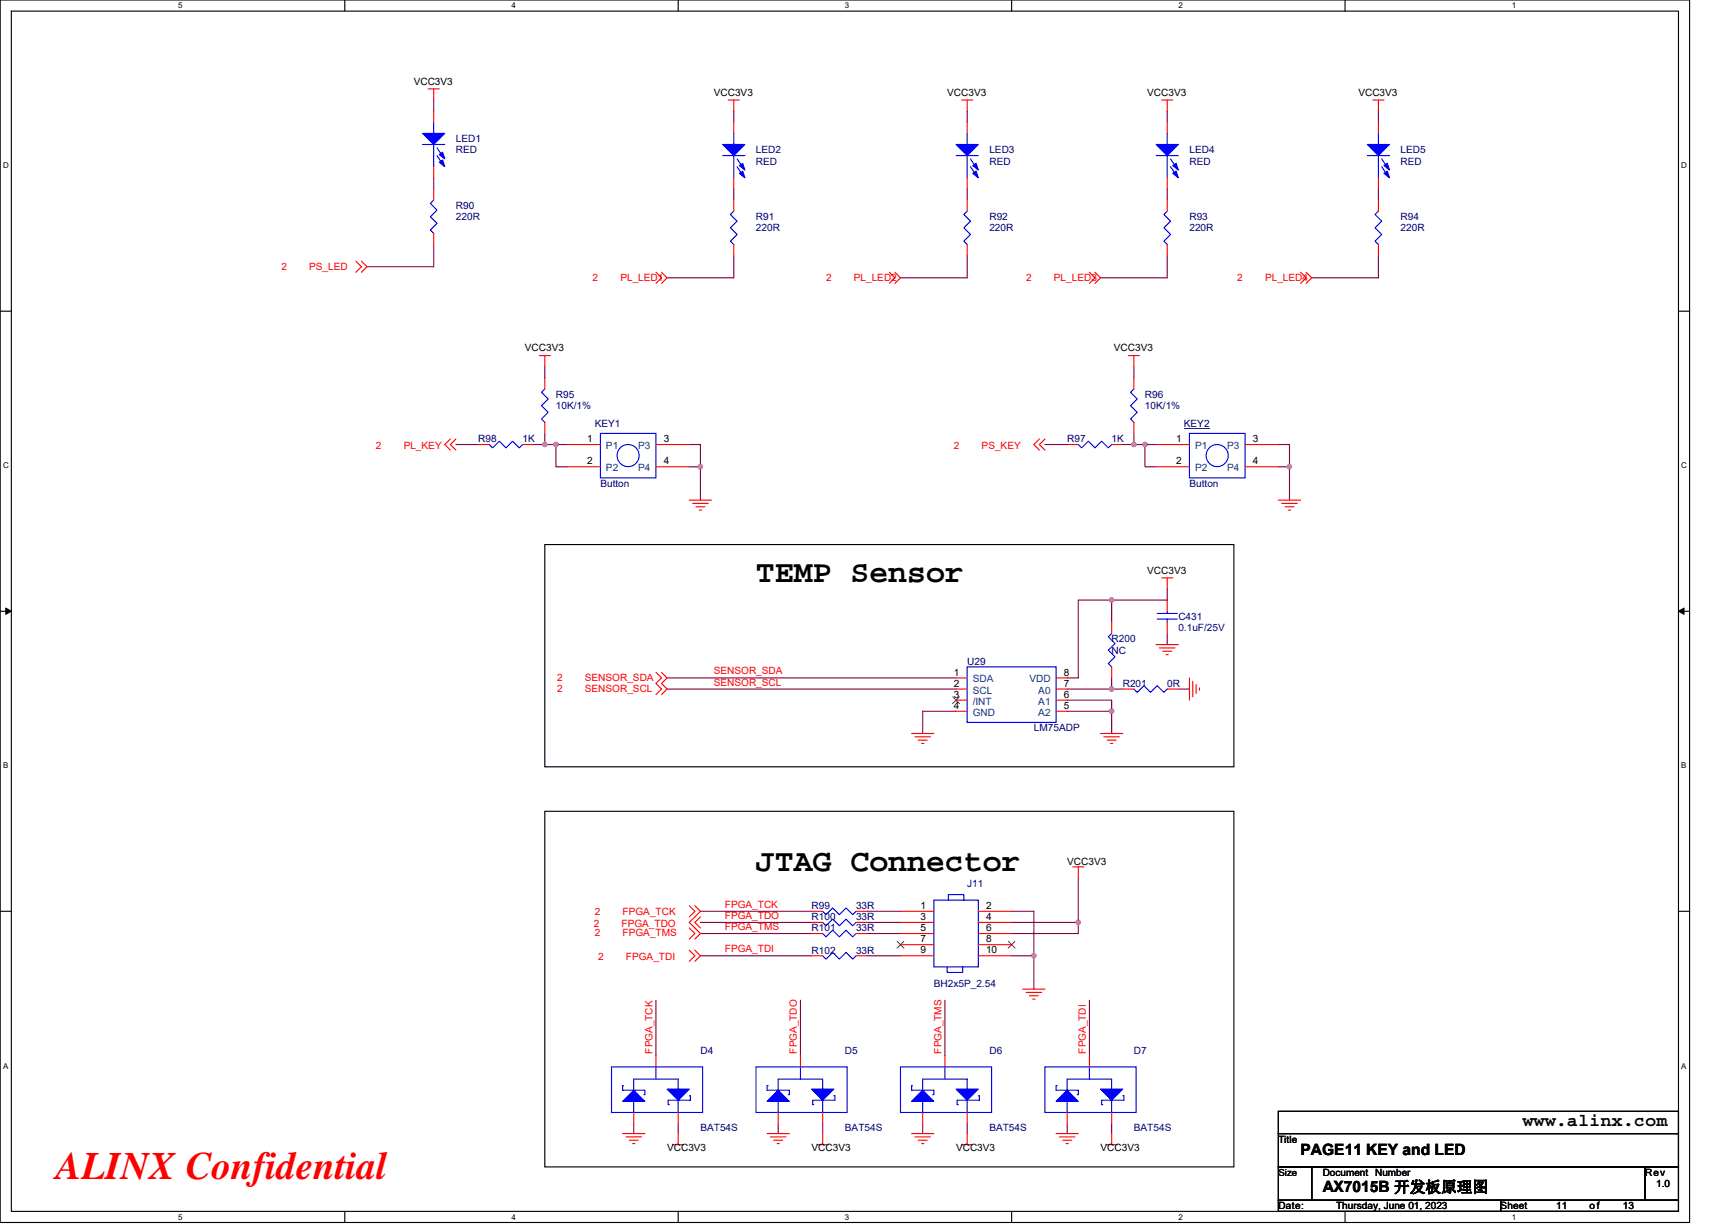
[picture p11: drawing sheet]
<svg xmlns="http://www.w3.org/2000/svg" width="297mm" height="210mm" viewBox="0 0 297 210" stroke-linecap="round" stroke-linejoin="round" font-family="sans-serif">
<path d="M0 0h289.6v209.5h-289.6zM1.9 1.9h285.8v205.7h-285.8z" fill="none" stroke="#000" stroke-width=".19"/>
<g fill="#fff">
<path d="M30.5 .2h.8v1.5h-.8z"/>
<path d="M30.5 207.8h.8v1.6h-.8z"/>
</g>
<path d="M59.1 0v1.9M59.1 207.6v1.9" fill="none" stroke="#000" stroke-width=".19"/>
<g fill="#fff">
<path d="M87.7 .2h.7v1.5h-.7z"/>
<path d="M87.7 207.8h.7v1.6h-.7z"/>
</g>
<path d="M116.2 0v1.9M116.2 207.6v1.9" fill="none" stroke="#000" stroke-width=".19"/>
<g fill="#fff">
<path d="M144.8 .2h.8v1.5h-.8z"/>
<path d="M144.8 207.8h.8v1.6h-.8z"/>
</g>
<path d="M173.4 0v1.9M173.4 207.6v1.9" fill="none" stroke="#000" stroke-width=".19"/>
<g fill="#fff">
<path d="M202 .2h.7v1.5h-.7z"/>
<path d="M202 207.8h.7v1.6h-.7z"/>
</g>
<path d="M230.5 0v1.9M230.5 207.6v1.9" fill="none" stroke="#000" stroke-width=".19"/>
<g fill="#fff">
<path d="M259.1 .2h.8v1.5h-.8z"/>
<path d="M259.1 207.8h.8v1.6h-.8z"/>
<path d="M.5 27.6h1v1.5h-1z"/>
<path d="M288.2 27.6h1v1.5h-1z"/>
<path d="M.5 79.1h1v1.5h-1z"/>
<path d="M288.2 79.1h1v1.5h-1z"/>
</g>
<path d="M0 53.3h1.9M287.7 53.3h1.9" fill="none" stroke="#000" stroke-width=".19"/>
<g fill="#fff">
<path d="M.5 130.5h.9v1.5h-.9z"/>
<path d="M288.2 130.5h.9v1.5h-.9z"/>
</g>
<path d="M0 104.8h1.9M287.7 104.8h1.9" fill="none" stroke="#000" stroke-width=".19"/>
<path d="M1 104.2l.9 .6-.9 .5zM287.7 104.8l.9-.6v1.1z" fill="#000" stroke="#000" stroke-width=".17"/>
<g fill="#fff">
<path d="M.5 181.9h.9v1.6h-.9z"/>
<path d="M288.2 181.9h.9v1.6h-.9z"/>
</g>
<path d="M93.4 93.3h118.1v38.1h-118.1zM93.4 139.1h118.1v60.9h-118.1zM0 156.2h1.9M287.7 156.2h1.9M219.1 190.5h68.6v3.8h-68.6zM219.1 194.3h68.6v5.7h-68.6zM219.1 200h5.7v5.7h-5.7zM219.1 205.7h38.1v1.9h-38.1zM224.8 200h57.2v5.7h-57.2zM257.2 205.7h30.5v1.9h-30.5zM282 200h5.7v5.7h-5.7z" fill="none" stroke="#000" stroke-width=".19"/>
<g fill="none" stroke="#800040" stroke-width=".19">
<path d="M74.3 17.1v2M125.8 19.1v1.9M165.8 19.1v1.9M200.1 19.1v1.9M236.3 19.1v1.9M74.3 30.5v1.9M125.8 32.4v1.9M165.8 32.4v1.9M200.1 32.4v1.9M236.3 32.4v1.9M74.3 41.9v3.8h-11.4M125.8 43.8v3.8h-11.5"/>
<path d="M165.8 43.8v3.8h-11.5M200.1 43.8v3.8h-11.5M236.3 43.8v3.8h-11.5M78.1 76.2h3.9M91.5 76.2h1.9M93.4 76.2h1.9M93.4 62.9v1.9M93.4 74.3v1.9M95.3 76.2v3.8h1.9M95.3 76.2h1.9M118.1 76.2h2v3.8M179.1 76.2h3.8"/>
<path d="M192.4 76.2h1.9M194.3 76.2h2M194.3 62.9v1.9M194.3 74.3v1.9M196.3 76.2h1.9M196.3 76.2v3.8h1.9M219.1 76.2h1.9v3.8M118.1 80h2v5.7M219.1 80h1.9v5.7M114.3 116.2h49.6M114.3 118.1h49.6M182.9 118.1h7.6"/>
<path d="M190.5 102.9h-5.7v13.3h-1.9M190.5 102.9v3.8M190.5 116.2v1.9M190.5 118.1h1.9M200.1 101v1.9h-9.6M200.1 108.6v1.9M202 118.1h1.9M163.9 121.9h-5.7v3.8M182.9 121.9h7.6M182.9 120h7.6v1.9M190.5 121.9v3.8M120.1 156.2h19"/>
<path d="M120.1 158.1h19M148.6 156.2h5.7M148.6 158.1h5.7M173.4 158.1h11.4M173.4 156.2h3.8v7.6M184.8 158.1v1.9h-11.4M184.8 150.5v7.6M112.4 171.4v9.6M120.1 160h19M120.1 163.8h19M137.2 171.4v9.6M148.6 160h5.7"/>
<path d="M148.6 163.8h5.7M162 171.4v9.6M173.4 163.8h3.8M177.2 163.8v5.7M186.7 171.4v9.6M108.6 192.6v1.7M116.2 192.6v1.7M133.4 192.6v1.7M141 192.6v1.7M158.2 192.6v1.7M165.8 192.6v1.7M182.9 192.6v1.7"/>
<path d="M190.5 192.6v1.7"/>
</g>
<g fill="#f0f" stroke="#f0f" stroke-width=".19">
<circle cx="93.4" cy="76.2" r=".38"/>
<circle cx="194.3" cy="76.2" r=".38"/>
<circle cx="177.2" cy="163.8" r=".38"/>
<circle cx="184.8" cy="158.1" r=".38"/>
<circle cx="190.5" cy="121.9" r=".38"/>
<circle cx="190.5" cy="102.9" r=".38"/>
<circle cx="190.5" cy="118.1" r=".38"/>
<circle cx="120" cy="80" r=".38"/>
<circle cx="95.3" cy="76.2" r=".38"/>
<circle cx="221" cy="80" r=".38"/>
<circle cx="196.2" cy="76.2" r=".38"/>
</g>
<g fill="none" stroke="#f00" stroke-width=".19">
<path d="M73.4 15.2h1.9M74.3 15.2v1.9M74.3 19.1v1.9M124.8 17.1h1.9M125.8 17.1v1.9M164.8 17.1h1.9M165.8 17.1v1.9M199.1 17.1h1.9M200.1 17.1v1.9M235.3 17.1h1.9M236.3 17.1v1.9M74.3 28.6v1.9"/>
<path d="M74.3 32.4v1.9M125.8 34.3v1.9M125.8 21v1.9M125.8 30.5v1.9M165.8 21v1.9M165.8 30.5v1.9M165.8 34.3v1.9M200.1 21v1.9M200.1 30.5v1.9M200.1 34.3v1.9M236.3 21v1.9M236.3 30.5v1.9"/>
<path d="M236.3 34.3v1.9M61 44.8l1 .9-1 1M62 44.8l.9 .9-.9 1M74.3 40v1.9M112.4 46.7l1 .9-1 1M113.4 46.7l.9 .9-.9 1M125.8 41.9v1.9M152.4 46.7l1 .9-1 1M153.4 46.7l.9 .9-.9 1M165.8 41.9v1.9M186.7 46.7l1 .9-1 1M187.7 46.7l.9 .9-.9 1"/>
<path d="M200.1 41.9v1.9M222.9 46.7l1 .9-1 1M223.9 46.7l.9 .9-.9 1M236.3 41.9v1.9M77.2 75.2l-1 1 1 1M78.1 75.2l-.9 1 .9 1M82 76.2h1.9M89.6 76.2h1.9M92.4 61h1.9M93.4 61v1.9M93.4 72.4v1.9M93.4 64.8v1.9"/>
<path d="M97.2 76.2h5.7M112.4 76.2h5.7M178.2 75.2l-1 1 1 1M179.1 75.2l-.9 1 .9 1M182.9 76.2h1.9M190.5 76.2h1.9M193.4 61h1.9M194.3 61v1.9M194.3 72.4v1.9M194.3 64.8v1.9M198.2 76.2h5.7M213.4 76.2h5.7"/>
<path d="M97.2 80h5.7M112.4 80h5.7M118.1 85.7h3.9M118.7 86.3h2.7M119.3 86.9h1.5M119.9 87.4h.3M198.2 80h5.7M199.1 99.1h1.9M200.1 99.1v1.9M213.4 80h5.7M219.1 85.7h3.8M219.7 86.3h2.7"/>
<path d="M220.3 86.9h1.5M220.8 87.4h.4M112.4 115.3l1 .9-1 1 1 .9-1 1M113.4 115.3l.9 .9-.9 1 .9 .9-.9 1M163.9 116.2h1.9M163.9 118.1h1.9M181 118.1h1.9M181 116.2h1.9M190.5 114.3v1.9M190.5 106.7v1.9M192.4 118.1h1.9M198.2 110.5h3.8"/>
<path d="M198.7 111.1h2.7M199.3 111.6h1.5M199.9 112.2h.4M200.1 102.9v1.9M200.1 106.7v1.9M200.1 118.1h1.9M203.9 116.2v3.8M204.4 116.8v2.6M205 117.3v1.6M205.6 117.9v.4M156.2 125.7h3.9M156.8 126.3h2.7"/>
<path d="M157.4 126.9h1.5M158 127.4h.3M163.9 120h1.9M163.9 121.9h1.9M181 121.9h1.9M181 120h1.9M188.6 125.7h3.8M189.2 126.3h2.7M189.8 126.9h1.5M190.3 127.4h.4M118.1 155.3l1 .9-1 1M118.1 159.1l1 .9-1 1"/>
<path d="M119.1 155.3l1 .9-2 1.9 2 1.9-1 1M120.1 157.2l-1 .9 1 1M139.1 156.2h1.9M139.1 158.1h1.9M146.7 156.2h1.9M146.7 158.1h1.9M154.3 156.2h5.8M154.3 158.1h5.8M167.7 156.2h5.7M167.7 158.1h5.7M183.9 148.6h1.9M184.8 148.6v1.9"/>
<path d="M118.1 162.9l1 .9-1 1M119.1 162.9l1 .9-1 1M139.1 163.8h1.9M139.1 160h1.9M146.7 163.8h1.9M146.7 160h1.9M154.3 160h5.8M154.3 161.9h5.8M154.3 163.8h5.8M167.7 160h5.7M167.7 161.9h5.7M167.7 163.8h5.7"/>
<path d="M175.3 169.5h3.8M175.9 170.1h2.6M176.4 170.7h1.6M177 171.3h.4M106.7 194.3h3.8M107.3 194.9h2.7M107.9 195.5h1.5M108.4 196h.4M108.6 190.7v1.9M112.4 181v1.9M115.3 196.2h1.9M116.2 194.3v1.9"/>
<path d="M116.2 190.7v1.9M131.5 194.3h3.8M132.1 194.9h2.6M132.6 195.5h1.6M133.2 196h.4M133.4 190.7v1.9M137.2 181v1.9M140.1 196.2h1.9M141 194.3v1.9M141 190.7v1.9M156.2 194.3h3.9M156.8 194.9h2.7"/>
<path d="M157.4 195.5h1.5M158 196h.3M158.2 190.7v1.9M162 181v1.9M164.8 196.2h1.9M165.8 194.3v1.9M165.8 190.7v1.9M181 194.3h3.8M181.6 194.9h2.7M182.2 195.5h1.5M182.7 196h.4M182.9 190.7v1.9"/>
<path d="M186.7 181v1.9M189.6 196.2h1.9M190.5 194.3v1.9M190.5 190.7v1.9"/>
</g>
<g fill="#00f" stroke="#00f" stroke-width=".19">
<path d="M158.2 186.9l1.9 1.9h-3.9z" fill-rule="evenodd"/>
<path d="M163.9 186.7h3.8l-1.9 1.9z" fill-rule="evenodd"/>
<path d="M234.4 24.8h3.8l-1.9 1.9z" fill-rule="evenodd"/>
<path d="M237.2 28.4l.6-.4 .4 1.1z" fill-rule="evenodd"/>
<path d="M237.2 29.7l.6-.4 .4 1.2z" fill-rule="evenodd"/>
<path d="M182.9 186.9l1.9 1.9h-3.8z" fill-rule="evenodd"/>
<path d="M188.6 186.7h3.8l-1.9 1.9z" fill-rule="evenodd"/>
<path d="M123.9 24.8h3.8l-1.9 1.9z" fill-rule="evenodd"/>
<path d="M126.7 28.4l.6-.4 .4 1.1z" fill-rule="evenodd"/>
<path d="M126.7 29.7l.6-.4 .4 1.2z" fill-rule="evenodd"/>
<path d="M198.2 24.8h3.8l-1.9 1.9z" fill-rule="evenodd"/>
<path d="M201 28.4l.6-.4 .4 1.1z" fill-rule="evenodd"/>
<path d="M201 29.7l.6-.4 .4 1.2z" fill-rule="evenodd"/>
<path d="M108.6 186.9l1.9 1.9h-3.8z" fill-rule="evenodd"/>
<path d="M114.3 186.7h3.8l-1.9 1.9z" fill-rule="evenodd"/>
<path d="M72.4 22.9h3.8l-1.9 1.9z" fill-rule="evenodd"/>
<path d="M75.3 26.5l.6-.4 .3 1.1z" fill-rule="evenodd"/>
<path d="M75.3 27.8l.6-.4 .3 1.2z" fill-rule="evenodd"/>
<path d="M163.9 24.8h3.8l-1.9 1.9z" fill-rule="evenodd"/>
<path d="M166.7 28.4l.6-.4 .4 1.1z" fill-rule="evenodd"/>
<path d="M166.7 29.7l.6-.4 .4 1.2z" fill-rule="evenodd"/>
<path d="M133.4 186.9l1.9 1.9h-3.8z" fill-rule="evenodd"/>
<path d="M139.1 186.7h3.8l-1.9 1.9z" fill-rule="evenodd"/>
</g>
<g fill="none" stroke="#00f" stroke-width=".19">
<path d="M72.4 24.8h3.8M74.3 21v1.9M74.3 24.8v3.8M74.3 34.3l-.5 .6 1.1 1.1-1.1 1.1 1.1 1.2-1.1 1.1 .5 .6M74.9 25.3l1.1 1.8M74.9 26.7l1.1 1.7M123.9 26.7h3.8M125.8 36.2l-.6 .6 1.1 1.1-1.1 1.2 1.1 1.1-1.1 1.1 .6 .6M125.8 22.9v1.9M125.8 26.7v3.8M126.3 27.2l1.2 1.8M126.3 28.6l1.2 1.7"/>
<path d="M163.9 26.7h3.8M165.8 22.9v1.9M165.8 26.7v3.8M165.8 36.2l-.6 .6 1.1 1.1-1.1 1.2 1.1 1.1-1.1 1.1 .6 .6M166.3 27.2l1.2 1.8M166.3 28.6l1.2 1.7M198.2 26.7h3.8M200.1 22.9v1.9M200.1 26.7v3.8M200.1 36.2l-.6 .6 1.1 1.1-1.1 1.2 1.1 1.1-1.1 1.1 .6 .6M200.6 27.2l1.2 1.8M200.6 28.6l1.2 1.7"/>
<path d="M234.4 26.7h3.8M236.3 22.9v1.9M236.3 26.7v3.8M236.3 36.2l-.6 .6 1.1 1.1-1.1 1.2 1.1 1.1-1.1 1.1 .6 .6M236.8 27.2l1.2 1.8M236.8 28.6l1.2 1.7M83.9 76.2l.5 .6 1.2-1.2 1.1 1.2 1.2-1.2 1.1 1.2 .6-.6M93.4 66.7l-.6 .5 1.2 1.2-1.2 1.1 1.2 1.2-1.2 1.1 .6 .6M102.9 74.3h9.5v7.6h-9.5zM184.8 76.2l.6 .6 1.1-1.2 1.2 1.2 1.1-1.2 1.2 1.2 .5-.6M194.3 66.7l-.5 .5 1.1 1.2-1.1 1.1 1.1 1.2-1.1 1.1 .5 .6M203.9 74.3h9.5v7.6h-9.5z"/>
<path d="M165.8 114.3h15.2v9.5h-15.2zM190.5 108.6l-.5 .6 1.1 1.1-1.1 1.1 1.1 1.2-1.1 1.1 .5 .6M194.3 118.1l.6 .6 1.2-1.2 1.1 1.2 1.1-1.2 1.2 1.2 .6-.6M198.3 106.1h3.5M198.3 105.2h3.5M200.1 104.8v.4M200.1 106.1v.6M141 156.2l.6 .6 1.1-1.2 1.2 1.2 1.1-1.2 1.2 1.2 .5-.6M141 158.1l.6 .6 1.1-1.2 1.2 1.2 1.1-1.2 1.2 1.2 .5-.6M160.1 154.3h7.6v11.4h-7.6zM162.5 154.3v-.9h2.7v.9M141 163.8l.6 .6 1.1-1.1 1.2 1.1 1.1-1.1 1.2 1.1 .5-.6"/>
<path d="M141 160l.6 .6 1.1-1.2 1.2 1.2 1.1-1.2 1.2 1.2 .5-.6M162.3 165.7v1h2.7v-1M104.8 182.9h15.6v7.8h-15.6zM106.9 186.1h-.2v.8h3.8v.7h-.2M108.6 188.8v1.9M112.4 182.9v2.1M116.2 186.7v-1.7h-7.6v1.9M116.2 188.6v2.1M118.1 187.8h.2v.8h-3.8v.8h.2M129.6 182.9h15.6v7.8h-15.6zM131.7 186.1h-.2v.8h3.8v.7h-.2M133.4 188.8v1.9"/>
<path d="M137.2 182.9v2.1M141 186.7v-1.7h-7.6v1.9M141 188.6v2.1M142.9 187.8h.2v.8h-3.8v.8h.2M154.3 182.9h15.7v7.8h-15.7zM156.4 186.1h-.2v.8h3.9v.7h-.2M158.2 188.8v1.9M162 182.9v2.1M165.8 186.7v-1.7h-7.6v1.9M165.8 188.6v2.1M167.7 187.8h.2v.8h-3.8v.8h.2M179.1 182.9h15.6v7.8h-15.6z"/>
<path d="M181.2 186.1h-.2v.8h3.8v.7h-.2M182.9 188.8v1.9M186.7 182.9v2.1M190.5 186.7v-1.7h-7.6v1.9M190.5 188.6v2.1M192.4 187.8h.2v.8h-3.8v.8h.2"/>
<circle cx="107.7" cy="78.1" r="1.89"/>
<circle cx="208.6" cy="78.1" r="1.89"/>
</g>
<path d="M202.9 73.4h4.4" fill="none" stroke="#000080" stroke-width=".17"/>
<path d="M163.3 119.4l1.2 1.2M164.4 119.4l-1.1 1.2M153.8 161.4l1.1 1.1M154.9 161.4l-1.1 1.1M172.8 161.4l1.2 1.1M174 161.4l-1.2 1.1" fill="none" stroke="#804000" stroke-width=".17"/>
<text font-size="6.7" fill="#f00" x="9.6" y="202.2">ALINX Confidential</text>
<g font-size="5.4">
<text x="129.6" y="99.7">TEMP Sensor</text>
<text x="129.6" y="149.3">JTAG Connector</text>
</g>
<text font-size="3" x="261" y="193.1">www.alinx.com</text>
<g font-size="2.7">
<text x="222.9" y="197.9">PAGE11 KEY and LED</text>
<text x="226.7" y="204.4">AX7015B 开发板原理图</text>
</g>
<g font-size="1.7">
<text x="70.9" y="14.5">VCC3V3</text>
<text x="122.3" y="16.4">VCC3V3</text>
<text x="162.3" y="16.4">VCC3V3</text>
<text x="196.6" y="16.4">VCC3V3</text>
<text x="232.8" y="16.4">VCC3V3</text>
<text x="90" y="60.2">VCC3V3</text>
<text x="190.9" y="60.2">VCC3V3</text>
<text x="100.6" y="75.8">1</text>
<text x="113.8" y="75.8">3</text>
<text x="201.6" y="75.8">1</text>
<text x="214.7" y="75.8">3</text>
<text x="100.6" y="79.6">2</text>
<text x="113.8" y="79.6">4</text>
<text x="201.6" y="79.6">2</text>
<text x="214.7" y="79.6">4</text>
<text x="196.6" y="98.3">VCC3V3</text>
<text x="163.5" y="115.8">1</text>
<text x="163.5" y="117.7">2</text>
<text x="163.5" y="119.6">3</text>
<text x="182.3" y="115.8">8</text>
<text x="182.3" y="119.6">6</text>
<text x="182.3" y="117.7">7</text>
<text x="163.5" y="121.5">4</text>
<text x="182.3" y="121.5">5</text>
<text x="182.9" y="148.2">VCC3V3</text>
<text x="157.8" y="155.8">1</text>
<text x="169" y="155.8">2</text>
<text x="157.8" y="157.7">3</text>
<text x="157.8" y="159.6">5</text>
<text x="157.8" y="161.5">7</text>
<text x="169" y="157.7">4</text>
<text x="169" y="159.6">6</text>
<text x="169" y="161.5">8</text>
<text x="157.8" y="163.4">9</text>
<text x="169" y="163.4">10</text>
<text x="114.3" y="197.4">VCC3V3</text>
<text x="139.1" y="197.4">VCC3V3</text>
<text x="163.9" y="197.4">VCC3V3</text>
<text x="188.6" y="197.4">VCC3V3</text>
<text x="219.1" y="195.9">Title</text>
<text x="219.1" y="201.5">Size</text>
<text x="226.7" y="201.6">Document Number</text>
<text x="282" y="201.6">Rev</text>
<text x="283.9" y="203.5">1.0</text>
<text x="219.1" y="207.3">Date:</text>
<text x="229" y="207.3">Thursday, June 01, 2023</text>
<text x="257.2" y="207.3">Sheet</text>
<text x="266.7" y="207.3">11</text>
<text x="272.5" y="207.3">of</text>
<text x="278.2" y="207.3">13</text>
</g>
<g font-size="1.7" fill="#000080">
<text x="78.1" y="24.4">LED1</text>
<text x="78.1" y="26.3">RED</text>
<text x="129.6" y="26.3">LED2</text>
<text x="129.6" y="28.2">RED</text>
<text x="169.6" y="26.3">LED3</text>
<text x="169.6" y="28.2">RED</text>
<text x="203.9" y="26.3">LED4</text>
<text x="203.9" y="28.2">RED</text>
<text x="240.1" y="26.3">LED5</text>
<text x="240.1" y="28.2">RED</text>
<text x="78.1" y="35.8">R90</text>
<text x="78.1" y="37.7">220R</text>
<text x="129.6" y="37.7">R91</text>
<text x="129.6" y="39.6">220R</text>
<text x="169.6" y="37.7">R92</text>
<text x="169.6" y="39.6">220R</text>
<text x="203.9" y="37.7">R93</text>
<text x="203.9" y="39.6">220R</text>
<text x="240.1" y="37.7">R94</text>
<text x="240.1" y="39.6">220R</text>
<text x="95.3" y="68.2">R95</text>
<text x="95.3" y="70.1">10K/1%</text>
<text x="196.3" y="68.2">R96</text>
<text x="196.3" y="70.1">10K/1%</text>
<text x="82" y="75.8">R98</text>
<text x="89.6" y="75.8">1K</text>
<text x="102" y="73.2">KEY1</text>
<text x="182.9" y="75.8">R97</text>
<text x="190.5" y="75.8">1K</text>
<text x="202.9" y="73.2">KEY2</text>
<text x="102.9" y="83.5">Button</text>
<text x="203.9" y="83.5">Button</text>
<text x="202" y="106.3">C431</text>
<text x="165.8" y="113.9">U29</text>
<text x="190.5" y="110.1">R200</text>
<text x="190.5" y="112">NC</text>
<text x="202" y="108.2">0.1uF/25V</text>
<text x="192.4" y="117.8">R201</text>
<text x="200.1" y="117.8">0R</text>
<text x="177.2" y="125.4">LM75ADP</text>
<text x="139.1" y="155.9">R99</text>
<text x="146.7" y="155.9">33R</text>
<text x="165.8" y="152">J11</text>
<text x="139.1" y="157.8">R100</text>
<text x="139.1" y="159.7">R101</text>
<text x="146.7" y="157.8">33R</text>
<text x="146.7" y="159.7">33R</text>
<text x="139.1" y="163.5">R102</text>
<text x="146.7" y="163.5">33R</text>
<text x="160.1" y="169.2">BH2x5P_2.54</text>
<text x="120.1" y="180.6">D4</text>
<text x="144.8" y="180.6">D5</text>
<text x="169.6" y="180.6">D6</text>
<text x="194.3" y="180.6">D7</text>
<text x="120.1" y="194">BAT54S</text>
<text x="144.8" y="194">BAT54S</text>
<text x="169.6" y="194">BAT54S</text>
<text x="194.3" y="194">BAT54S</text>
</g>
<g font-size="1.7" fill="#f00">
<text x="48.2" y="46.3">2</text>
<text x="53" y="46.3">PS_LED</text>
<text x="101.6" y="48.2">2</text>
<text x="106.3" y="48.2">PL_LED1</text>
<text x="141.6" y="48.2">2</text>
<text x="146.3" y="48.2">PL_LED2</text>
<text x="175.9" y="48.2">2</text>
<text x="180.6" y="48.2">PL_LED3</text>
<text x="212.1" y="48.2">2</text>
<text x="216.8" y="48.2">PL_LED4</text>
<text x="64.4" y="77">2</text>
<text x="69.2" y="77">PL_KEY</text>
<text x="163.5" y="77">2</text>
<text x="168.3" y="77">PS_KEY</text>
<text x="95.5" y="116.8">2</text>
<text x="95.5" y="118.7">2</text>
<text x="100.2" y="116.8">SENSOR_SDA</text>
<text x="100.2" y="118.7">SENSOR_SCL</text>
<text x="122.3" y="115.6">SENSOR_SDA</text>
<text x="122.3" y="117.5">SENSOR_SCL</text>
<text x="124.2" y="155.6">FPGA_TCK</text>
<text x="101.8" y="158.9">2</text>
<text x="102" y="156.8">2</text>
<text x="102" y="160.4">2</text>
<text x="106.5" y="158.9">FPGA_TDO</text>
<text x="106.7" y="156.8">FPGA_TCK</text>
<text x="106.7" y="160.4">FPGA_TMS</text>
<text x="124.2" y="157.5">FPGA_TDO</text>
<text x="124.2" y="159.4">FPGA_TMS</text>
<text x="102.5" y="164.6">2</text>
<text x="107.3" y="164.6">FPGA_TDI</text>
<text x="124.2" y="163.2">FPGA_TDI</text>
<text x="111.8" y="180.6" transform="rotate(-90 111.8 180.6)">FPGA_TCK</text>
<text x="136.6" y="180.6" transform="rotate(-90 136.6 180.6)">FPGA_TDO</text>
<text x="161.4" y="180.6" transform="rotate(-90 161.4 180.6)">FPGA_TMS</text>
<text x="186.1" y="180.6" transform="rotate(-90 186.1 180.6)">FPGA_TDI</text>
</g>
<g font-size="1.7" fill="#004080">
<text x="103.9" y="77">P1</text>
<text x="109.4" y="77">P3</text>
<text x="204.8" y="77">P1</text>
<text x="210.4" y="77">P3</text>
<text x="103.9" y="80.8">P2</text>
<text x="109.4" y="80.8">P4</text>
<text x="204.8" y="80.8">P2</text>
<text x="210.4" y="80.8">P4</text>
<text x="166.7" y="117">SDA</text>
<text x="166.7" y="118.9">SCL</text>
<text x="176.5" y="117">VDD</text>
<text x="178" y="118.9">A0</text>
<text x="166.7" y="120.8">/INT</text>
<text x="166.7" y="122.7">GND</text>
<text x="178" y="122.7">A2</text>
<text x="178" y="120.8">A1</text>
</g>
<g font-size="1.4">
<text x="30.5" y="1.4">5</text>
<text x="87.7" y="1.4">4</text>
<text x="144.8" y="1.4">3</text>
<text x="202" y="1.4">2</text>
<text x="259.1" y="1.4">1</text>
<text x=".5" y="28.9">D</text>
<text x="288.2" y="28.9">D</text>
<text x=".5" y="80.3">C</text>
<text x="288.2" y="80.3">C</text>
<text x=".5" y="131.7">B</text>
<text x="288.2" y="131.7">B</text>
<text x=".5" y="183.2">A</text>
<text x="288.2" y="183.2">A</text>
<text x="30.5" y="209.1">5</text>
<text x="87.7" y="209.1">4</text>
<text x="144.8" y="209.1">3</text>
<text x="202" y="209.1">2</text>
<text x="259.1" y="209.1">1</text>
</g>
</svg>
